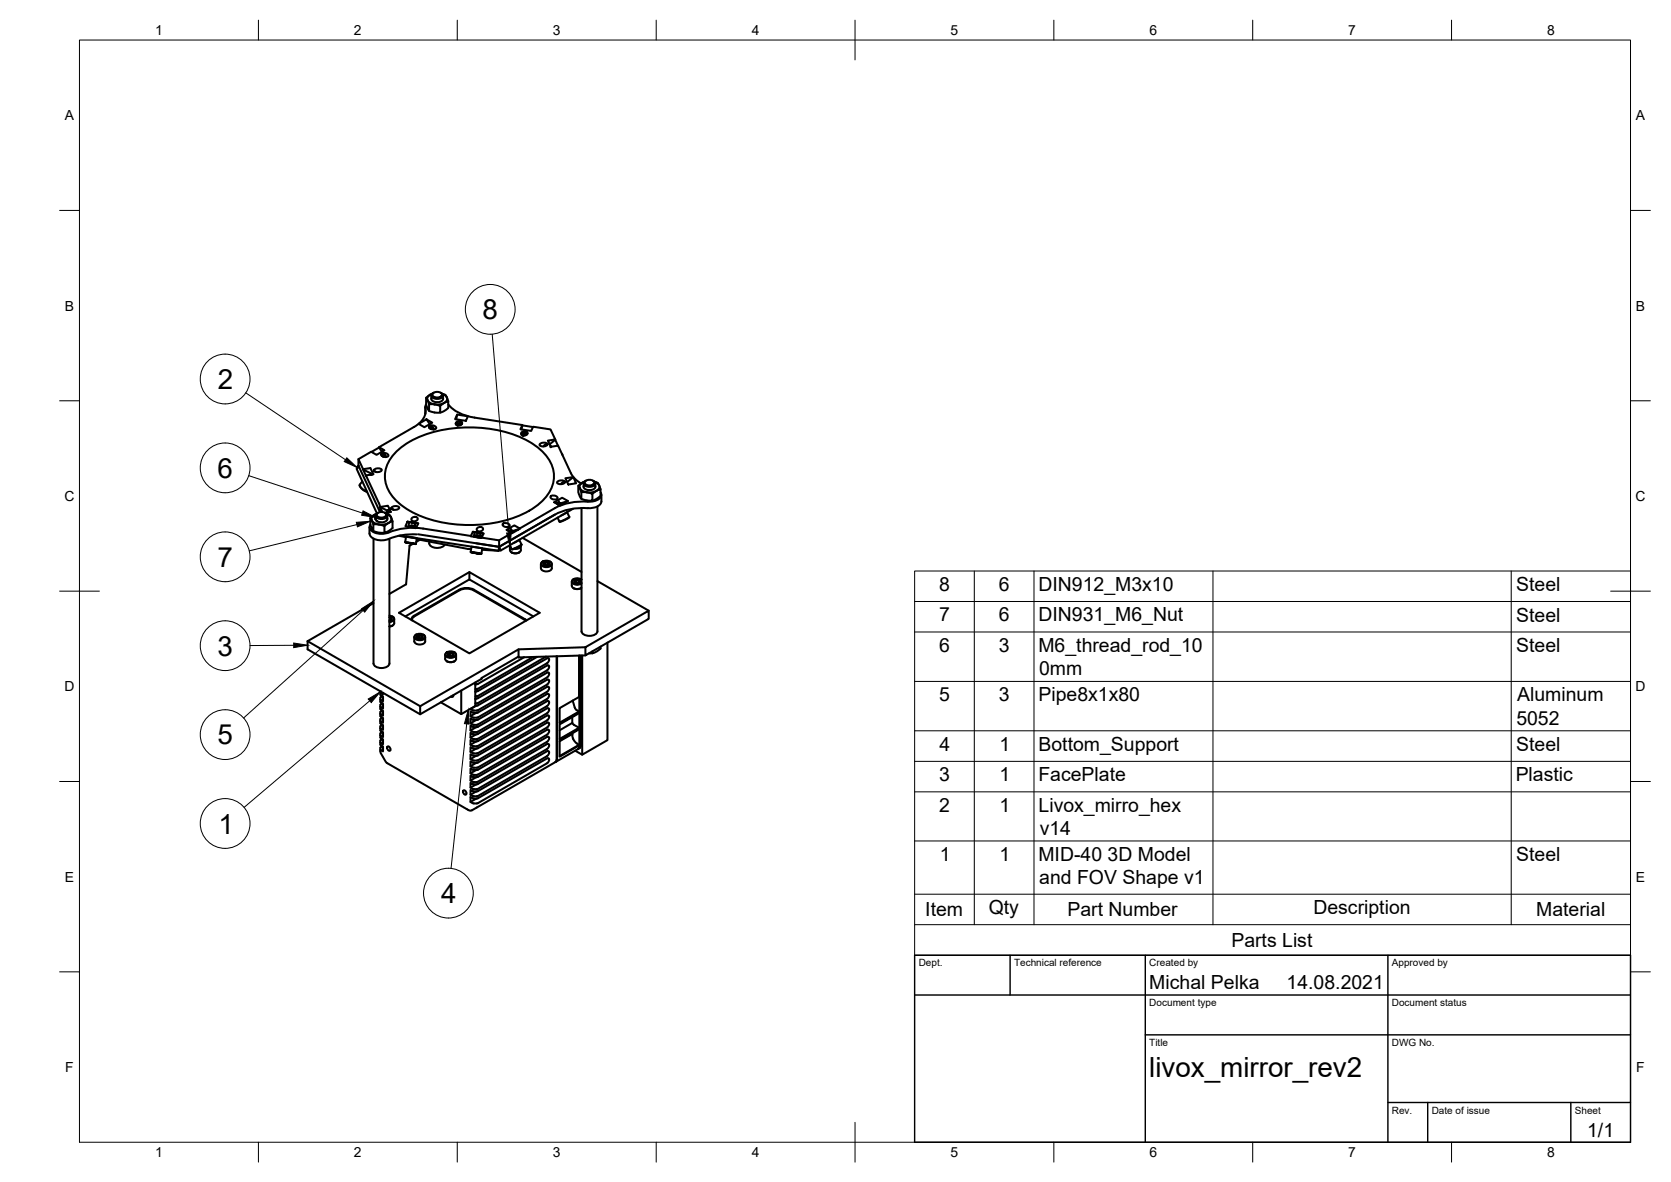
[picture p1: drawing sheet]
<svg xmlns="http://www.w3.org/2000/svg" width="420mm" height="297mm" viewBox="0 0 420 297" stroke-linecap="round" stroke-linejoin="round" font-family="sans-serif">
<!-- layer: Visible -->
<g fill="none" stroke="#000" stroke-width=".51">
<path d="M107.1 100l.4 .6M108.5 99.4v.9M108.7 99a1.39 1.39 0 0 0-1.2 1.6M108.7 98.9l-1.6 1.1v1.6l.4 1 .4 .7 .5 .2 2.3 .2v-1.7l-2-.4a.66 .66 0 0 1-1-.6l-.2-.4M108.8 98.9a1.49 1.49 0 0 1 2.3 .3 1.4 1.4 0 0 1-2.4 0zM109.1 98.7l-.2 .1a.64 .64 0 0 0-.4 .6 .64 .64 0 0 0 .4 .6l1.3 .2a.89 .89 0 0 0 .9-.2 .89 .89 0 0 0 .1-1l-.4-.3M111.2 99l.8 .3 .7 1.5M111.2 99a1.23 1.23 0 0 1 1.2 1.2 1.23 1.23 0 0 1-1.1 1.2 3.4 3.4 0 0 1-3.8-.8M111.4 99.4v.9M90.1 117l-.4 .4 .2 .1M90.1 117l5.2 11.1M90.1 115.4v1.6"/>
<path d="M90.2 117.1l-.5 .7 5.1 11.2M91.3 117.9l2.2 1.1M91.3 117.9l1.8-.3 .8 1.6-1.9 .4-.7-1.6M92 119.5l3.3 7M93.4 119.1l.2 .1M93.4 119.1v.2M93.4 119.1v.1M93.4 119.2l-.3 .1M93.4 119.1h.1M93.6 119.1v.1M93.6 119.1h-.2M93.6 119.1h.1"/>
<path d="M93.8 119.1h-.2M93.8 119.1v.1M94 118.3l.6 .3M94 118.1l1-.4a.91 .91 0 0 1 1 .4 1.3 1.3 0 0 1-2 .1zM94.5 118.6h.1M95.3 112.4v.1M95.9 114.4l.5 .4M95.9 114.1a.85 .85 0 0 1 1.2 .8M96 114l.9-.1a.65 .65 0 0 1 .7 .8l-.9 .1a.65 .65 0 0 1-.7-.8zM96 114.5l.4 .3M96 114.5h.1M96 113.5l-.7-1-1.9 1.1"/>
<path d="M96.1 114.6l.2 .1M96.4 114l.6 .9M99.2 114a24.3 24.3 0 0 1 15.2-6.4 31 31 0 0 1 20.1 4.3 9.2 9.2 0 0 1 4.7 8.9 12.2 12.2 0 0 1-7.6 8.3 33.6 33.6 0 0 1-28.6-.8 11.6 11.6 0 0 1-6.1-7.5 8.1 8.1 0 0 1 2.3-6.8zM105.3 106.5l1.9-1.1 1.5 .8-2 1.2zM106.9 102.3v1.7M107.1 101.6l-.1 .3a4.8 4.8 0 0 1-2.9 5.4l-8.8 5.1 1.4 .8-2 1.1-1.4-.8-3.2 1.9 1.2 2.5M107.2 105.4l.9 1.2M107.9 101.6v1.7M107.9 107.5l.6 .4M107.9 107.1a.85 .85 0 0 1 1.2 .8M108 107l.9-.1a.65 .65 0 0 1 .7 .8l-.9 .2a.65 .65 0 0 1-.7-.9zM108 107.6l.4 .2"/>
<path d="M108.1 107.7l.2 .1M108.4 107.1l.6 .8M108.5 100.1a1.51 1.51 0 0 0 2.3 .8 .76 .76 0 0 0 .6-.8M110.7 102l.9-.7 1.1-.5v1.7l-1 .8-1 .4M112.7 101.6a9.9 9.9 0 0 0 6.6 3.3M114.8 106.1l.5-.3a.64 .64 0 0 1 .9 .7 .81 .81 0 0 1-.9 .5 .81 .81 0 0 1-.7-.7zM115 104.2l2.7 .4-.6 1.2-2.7-.5zM115 104.2l-.3 1.2M115 106.7v.2M115 106.7l-.1 .2M115.3 106.6l.3-.2 .5 .2M115.3 106.6l-.2 .3"/>
<path d="M116 106.7l-.5-.1-.3 .3M116.2 106.5l-.6-.2-.6 .4M116.2 106.2a.8 .8 0 0 0-.9-.2 .8 .8 0 0 0-.5 .8M116.2 106.4l-.4-.1-.5 .2M119.3 105l12 1.8-.4 1.1 2.7 .4 .4-1.1 4.4 .7 1.2 2.5-1.8 .3 .7 1.6 1.8-.3 3.5 7.4 1.2 1.3 1.1 .8M131.2 108.6l.6-.2a.62 .62 0 0 1 .8 .6 .8 .8 0 0 1-.9 .5 .8 .8 0 0 1-.7-.7zM131.3 106.8v.1M131.5 109.1l-.1 .3M131.5 109.1v.4M131.7 109.1l.5-.2 .4 .2M131.7 109.1l-.2 .3M132.5 109.2l-.5-.2-.4 .5"/>
<path d="M132.5 108.9l.1 .1M132.6 109l-.5-.2-.6 .3M132.6 108.7a.8 .8 0 0 0-.9-.2 .8 .8 0 0 0-.5 .8M134 107.3l-2.7-.4-.2 1M135.7 111.6l.9-.4a.91 .91 0 0 1 1.1 .4 1.3 1.3 0 0 1-2 .2zM137.6 111.6l-.5 .1-.4 .5M139.6 110.4l-1.4 1.3M139.6 110.5l.7 1.5M141.3 114.1l.1 .3M144.1 119.9l-1.5 1.2M90.4 122a2.62 2.62 0 0 0 1.9 1.6M90.5 121.8a2.45 2.45 0 0 0 1.8 1.7"/>
<path d="M91.1 121l-.7 .8M92.9 132.4v1.7a2.85 2.85 0 0 0 3.3 1.7l1.1-.2a16.5 16.5 0 0 1 7.5-1.3M93.1 130.2l.8 1.6v1.6l-.8-1.6zM93.1 131.8a1.36 1.36 0 0 0 1 2l1.2 .3h1.3a19.1 19.1 0 0 1 9.8-1.3M93.9 131.8l1.7 .1 1.1 .3M93.9 133.4l1.2 .4 1.6 .1M93.9 135.4v31.3a2.21 2.21 0 0 0 3.2 1l.7-.6 .1-.4v-31.3M94.4 130.4l.5 .6M94.4 130.3v.1M94.4 129.6v.9M94.5 130.2l-.1 .2M94.6 129.2a1.21 1.21 0 0 0-1.1 1 1.21 1.21 0 0 0 .8 1.3 3.2 3.2 0 0 0 4.1-.9l-.1-.6"/>
<path d="M94.7 129.1l-1.6 1.1M94.7 130.9l.1 .1M94.8 129.1a1.49 1.49 0 0 1 2.3 .3 1.4 1.4 0 0 1-2.4 0zM95.3 126.4l.3 1.4-.1 .9M95.3 128.1l.2 .6M95.6 127.4l2 1M96.2 128.7l-.6-1.3 1.9-.3 .8 1.6-1.5 .2a.73 .73 0 0 1 .6 .8 .73 .73 0 0 1-.8 .6l-.9 .1a.89 .89 0 0 1-1-.2 .89 .89 0 0 1-.1-1l.4-.3M97.2 129.1l.8 .3 .3 .6M97.2 129.2l.7 .3 .4 .5M97.3 128.6v.2v-.2l.2 .1M97.4 130.2a1.3 1.3 0 0 1-1.9 1l-.6-.2M97.4 129.6v.8"/>
<path d="M97.4 128.4l.1 .4M97.6 128.3l.2 .4M97.6 128.4l.2 .3-.2-.2M97.6 128.4l-.2 .1 .2 .3M97.6 128.3h.1M97.7 128.1l.3 .2M97.7 128.1l.2 .3M97.7 128.3l.4 .4-.5-.4 .3 .4M97.9 128.4l.2 .3M97.9 128.1l.1 .2M97.9 128.1h.1M97.9 128.1h-.2"/>
<path d="M98 128.1v.2M98 128.1h-.1M98.3 130l.4 1v1.7l-1 .8-1 .4v-1.7l.9-.7 1.1-.5M98.4 127.8l.6 .3M98.5 127.5l.9-.3a.91 .91 0 0 1 1 .4 1.3 1.3 0 0 1-2 .1zM98.9 128.1h.1M100.3 134.6l1.8 .4M100.6 134.6l24.7 3.8M101.9 136.2v.1M101.9 136.2l2.7 .5M102 136.3l2.5 .4zM102.1 134.9l-.2 1.3"/>
<path d="M102.1 134.9l2.7 .4M102.2 134.9h-.1M102.2 134.8l2.6 .4M102.5 131.1l2.7 .4-.6 1.2-2.7-.5zM102.5 131.1l.4 .1M102.7 136.4v.1M102.7 136.4h-.2l1.4 .2M102.7 136.4l.7 .2M103.1 132.4h1.4M103.1 132.4l1.5 .2M103.1 132.4l1.5 .1M103.2 132.2l.4-.2 1 .3"/>
<path d="M103.2 132.2l1.4 .1M103.2 132.2h.1M103.2 132.2l.1 .1M103.3 132.3l1.2 .1M103.3 132.3h.1M103.3 136.5l.1 .1M103.3 131.2l1.6 .3zM103.4 136.6h.5M103.4 136.6h.1M103.6 130.1l.6-.2a.62 .62 0 0 1 .8 .7 .8 .8 0 0 1-.9 .4 .8 .8 0 0 1-.6-.7zM103.8 136.7l-.8 .4-.9 9.7-4.2 2.5M103.9 136.6h.1"/>
<path d="M104.3 132.2l.1-.7-1.5-.3-.2 1.2M104.4 131.5l.8 .1M104.4 132.6h.1M104.5 132.4h.1M104.5 132.4l.1 .1M104.6 132.3l-.1 .1M104.6 136.7h-.1M104.6 132.5l-.2 .1M104.7 135.3l.1 .1M104.8 135.5l13.6 2.5M104.8 135.4l-.2 1.3M105.1 134.3l20.4 3.1"/>
<path d="M105.6 135.6l-.9 .6M107.9 136.1a1.48 1.48 0 0 0 1.8 1.6 2.36 2.36 0 0 0 2.2-.9M118.4 138.7l2.7 .4M118.4 138.8l2.6 .4zM118.4 134.7l2.7 .4M118.9 133.6l.4 .1M119.1 138.9h.1M119.1 138.9h-.1l1.4 .2-.6-.1M119.1 138.9l.7 .1M119.6 134.9l1.5 .1M119.6 134.9h.1M119.6 134.9l.1 .1"/>
<path d="M119.6 134.6h.1M119.6 134.6l1.4 .2M119.6 134.7l.2 .1M119.7 133.8l1.6 .2zM119.8 136.5l5.7 .9M119.8 134.8h1.1M119.8 134.8l1.1 .1M119.8 139h.1M119.8 134.8h.1M119.8 134.8l-.2 .1M119.8 135l1.1 .1M119.9 139l-.1 .1"/>
<path d="M119.9 134.5l-.3 .1M120 134.5l.9 .1M120.1 132.7l.5-.3a.62 .62 0 0 1 .8 .7 .8 .8 0 0 1-.8 .5 .8 .8 0 0 1-.7-.7zM120.1 135.1h.8M120.7 134.6l.1-.6-1.5-.3-.2 1.2M120.8 134l.8 .1M120.8 134.6l.2 .2M120.9 135.1h.1M120.9 135.1l.1 .1M120.9 134.8v.1M120.9 134.9l.2 .1M121 134.8h-.1"/>
<path d="M121.1 139.1l-.1 .1M121.1 135l-.2 .1M121.2 138.2l4.1 .2M121.3 137.8l-.2 1.3M121.3 137.8l-2.7-.4-.2 1.4M125.5 137.4h.1M125.5 137.5l-.2 .9M125.5 135.8v1.6M126.4 131.7a1.07 1.07 0 0 1 1.7 .5 1.07 1.07 0 0 1-1.7-.5zM127.9 133.4l.5-.1-.4 .2M128.2 137l.6 1.1M128.2 137.2v1.1"/>
<path d="M128.2 138.3a1.57 1.57 0 0 0 2.8 0M128.2 137.1l.3 .5M128.3 132.6l.4 .8M128.4 133.3h.2l-.4 .3M128.6 133.4l-.4 .3M128.6 133.4h.2l-.4 .4 .4-.4M128.6 138.8l1.2 .3 .8-.3M128.6 133.3l-.4 .4M128.7 133.6l-.3 .2M128.7 133.6l-.2 .2M128.7 133.6h.2M128.8 133.6h.1l-.4 .2"/>
<path d="M128.8 133.5l1.9-.6-2 1M128.8 133.4h.1M128.8 133.5l-.1 .1M129.1 136.5l1.4-.9 .6 1.2M130.7 132.8v.1M130.9 137.1l-.4 .6-1 .1M131 137.1a1.27 1.27 0 0 1-1.7 .8M131 137.2v1.1M131.1 136.9l-2.3 1.2M131.1 136.8l-1.2 .7-1.2 .5M131.1 136.8v.2M131.4 135.2l14.8 8.5"/>
<path d="M138.4 124.8a1.07 1.07 0 0 1 1.8 .5 1.07 1.07 0 0 1-1.8-.5zM139.4 126.2l2-1.1 1.4 .8-2 1.1zM139.5 129.4l-14 8 .4 .9h-.5M139.5 129.4l-14 8M139.9 126.5l.5-.2-.4 .3M140.1 121.1l.9-.4a.91 .91 0 0 1 1.1 .4 1.3 1.3 0 0 1-2 .2zM140.2 130.1l.5 1M140.2 126.7l.4-.3zM140.3 125.7l.4 .7M140.4 126.3l.2 .1-.4 .3M140.6 126.4l.2 .1-.4 .3 .4-.3M140.6 126.4h.1"/>
<path d="M140.7 126.6l.2 .1M140.7 126.6v.1M140.8 126.6l.1 .1-.3 .2M140.8 126.5h.1M141.1 129.6l1.5-.9 .6 1.2-1.2 .7-1.3 .5M142 121.1l-.5 .1-.4 .5M142.2 120.2l1.9-.3 .8 1.6-2 .3zM142.8 125.9l-2 .6-.3 .4 .2-.2M143.2 129.9l-1.2 .8-1.3 .4M144.1 127.9l-18.2 10.4M145.4 122.1l1.6-1.1a1.5 1.5 0 0 0-.9 2.4 .33 .33 0 0 0 .2 .3 .33 .33 0 0 0 .3 0l1.3 .1 1 .3v1.7l-1.5-.1-1.3-.4-.7-1.6zM145.4 122.1l.4 .6"/>
<path d="M145.8 122.7a3.2 3.2 0 0 0 4.9-.2 1.38 1.38 0 0 0-1.2-1.4l.8 .3 .7 1.5M146.2 123.7v1.7M146.7 121.5v.9M146.8 122.2a1.51 1.51 0 0 0 2.2 .8 .76 .76 0 0 0 .7-.8M147.1 121a1.49 1.49 0 0 1 2.3 .3 1.4 1.4 0 0 1-2.4 0zM147.3 120.8l-.1 .1a.64 .64 0 0 0-.4 .6 .64 .64 0 0 0 .4 .6l1.2 .2a.89 .89 0 0 0 1-.2 .89 .89 0 0 0 .1-1l-.4-.3M147.8 126.1a15.2 15.2 0 0 0-8.3 1.6l-8.8 5.1-1.4-.8-2 1.2 1.4 .7-3.2 1.9-4.4-.7 .5-1-2.7-.5-.5 1.1-12-1.9M147.8 127.7a15.2 15.2 0 0 0-8.3 1.7M148.9 124.1l1-.7 1.1-.5v1.7l-1 .8-1.1 .4M149.7 121.5v.9M150.2 127.3v31.3a2.21 2.21 0 0 1-3.2 1l-.7-.6-.1-.4v-30.9M151 123.7a1.64 1.64 0 0 1-1.6 2.2l-1.6 .2"/>
<path d="M151.2 124.4v1.6a2.84 2.84 0 0 1-3.4 1.7M93.9 151.6l-16.6 9.5M97.9 154.7a.89 .89 0 0 1 1.1 1l-1.1 .5M97.9 155.1l.4 .1M97.9 155.9h.1M98.3 155.2l-.1 .6 .2-.2-.1-.4h-.4M98.3 155.2l.2 .4-.6 .3M98.7 157.2l-.8 .2M98.7 154.9v.1M98.7 155a.69 .69 0 0 1 .4 .8 .69 .69 0 0 1-.8 .5h-.4M99.1 155.5v1.1a1.12 1.12 0 0 1-1.2 .8M101.9 154.9l16.1-9.3 16.1 9.3"/>
<path d="M103.6 155.7v.2a.91 .91 0 0 1 .6-1l11.4-6.6 1.1-.3a3.8 3.8 0 0 1 2.3 .3l12.8 7.4M104.3 159.7a1.6 1.6 0 0 1 2.5 .3 1.5 1.5 0 0 1-2.6 0zM104.6 159.5h.1M104.8 159.9l.2 .4M105.3 159.6l-.5 .3M105.3 159.6l.4 .2a.28 .28 0 0 1 .3-.1 .28 .28 0 0 1 .2 .3l-.2 .3M105.3 159.6v.8M105.4 159.6l-.6 .3M105.4 159.6l.7 .1M106 159.7v.6M106.1 159.7l.1 .1a.69 .69 0 0 1-.4 .7 .69 .69 0 0 1-.8-.2M106.4 159.5l.4 .3a1.06 1.06 0 0 1-1.5 1.1 .93 .93 0 0 1-1-1.1l.3-.3"/>
<path d="M115.5 148.2l-11.4 6.6a.96 .96 0 0 0-.6 1M115.5 148.2a4.1 4.1 0 0 1 3.6 0M118 143.8l-17.7 10.2 17.7 10.2 17.7-10.2-17.7-10.2v1.8M119.1 148.2l13.3 7.7M131.9 155.7l.3 .3M136 141.7v1.1M136.2 141.4a1.6 1.6 0 0 1 2.5 .2 1.5 1.5 0 0 1-2.6 0zM136.4 141.1l-.3 .3a1.06 1.06 0 0 0 1.5 1.1 .93 .93 0 0 0 1-1.1l-.3-.3M136.7 141.5l.1 .5M136.7 141.5a.82 .82 0 0 1 1.4 .3l-.5 .2-.7-.1M136.7 141.5l.2 .4M137.1 142.1h.4"/>
<path d="M137.2 141.3l-.5 .2M137.2 141.3l.3 .1a.28 .28 0 0 1 .4-.1 .28 .28 0 0 1 .1 .4l-.2 .3M137.2 141.3v.7M137.9 141.4v.6M138.7 141.7v1.1a1.57 1.57 0 0 1-2.7 0M143.8 146.2v1a1.65 1.65 0 0 0 2.4 .5M144.2 147.8l.8 .2 1.1-.2M144.2 145.6l-.2 .2a.68 .68 0 0 0-.1 .7 .68 .68 0 0 0 .6 .4h.8l.9-.2M144.2 145.5v.1M144.4 146l.2 .4M144.9 146.5h.4M144.9 145.7l-.5 .3"/>
<path d="M144.9 145.7l.4 .1a.27 .27 0 0 1 .3 0 .27 .27 0 0 1 .2 .3l-.2 .3v-.6M144.9 145.7v.8M145 145.7l-.6 .3M145 145.7l.7 .1M145.7 145.8l.1 .1a.72 .72 0 0 1-.5 .7 .72 .72 0 0 1-.8-.4l-.1-.2M146 145.5l.2 .1a1.59 1.59 0 0 0-2.4 .5 1.59 1.59 0 0 0 2.4 .4M146.1 147.8h-.1M150.2 146l12.9 7.5M77.3 161.1v2.1l28.3 16.3 24.8-14.5M77.3 161.1l28.3 16.4M95.6 173.7v.8M95.6 175.4v.9"/>
<path d="M95.6 177.2v.9M95.6 179v.9M95.7 174l.6 .5v-.4M95.7 177.6l.1 .1M95.7 174.5l.6 .5v1.3l-.6-.5M95.7 176.3l.6 .5v1.3l-.6-.4M95.7 178.1l.1 .2M95.7 179.9l.6 .5v1.3l-.6-.4M95.7 178.3l.6 .3v1.3l-.6-.5M96.2 174.9l-.5 .4M96.2 176.7l-.5 .4M96.2 178.5l-.5 .4"/>
<path d="M104.2 160.1v1.1a1.57 1.57 0 0 0 2.7 0v-1.1M105.3 160.4l.4 .1M111.9 164.5v1.1M112 165.6a1.57 1.57 0 0 0 2.7 0M112.1 164.2a1.6 1.6 0 0 1 2.5 .2 1.5 1.5 0 0 1-2.6 0zM112.3 166.2l1.2 .2 .8-.2M112.4 163.9l-.3 .3a1.06 1.06 0 0 0 1.4 1.1 .93 .93 0 0 0 1.1-1.1l-.4-.3M112.6 164.3l.2 .4M113.1 164.9h.3M113.1 164l-.5 .3M113.1 164l.7 .1M113.1 164l.4 .2a.27 .27 0 0 1 .3 0 .27 .27 0 0 1 .1 .3l-.1 .3"/>
<path d="M113.1 164v.8M113.8 164.2v.5M113.8 164.1l.2 .2a.69 .69 0 0 1-.5 .6 .69 .69 0 0 1-.7-.2M114 174.7l-.2 .4h-.5M114.7 164.5v1.1M116 173.5v6M118.3 178.1l.6 .4M118.9 179.1l-.6-.3v1.2l.9 .3M118.9 178.5h.3M118.9 179.1h.3M119.1 178.6h.8M119.1 179.1h.8"/>
<path d="M119.5 171.5v5.9l-3.5 2.1-5.2-3M119.5 175.5h.4M119.7 179.1l-1.4 .9M119.7 177.3l-1.4 .9M119.7 175.5l-.2 .2M119.7 173.7l-.2 .2M119.7 171.9l-.2 .2M120.1 175.5l17.7-10.1a.8 .8 0 0 1-.2 1.3l-17.5 10-.6 .1M120.1 179.1l17.7-10.2a.8 .8 0 0 1-.2 1.3l-17.5 10.1-1 .1M120.2 179.1h-.3M120.2 178.5h-.3M120.2 175.5h-.3"/>
<path d="M120.2 173.1l-.7 .1M130.4 165v-1.8l-24.8 14.3v2M131.8 165.2l-11.6 6.7h-.7M134 165.1l-13.9 8M135.1 165.1l-14.9 8.6h-.7M137.3 165l-17.1 9.9-.7 .1M137.5 179.8l-17.3 10-1.1 .1M137.5 179.2l-17.3 10.1h-1.1M137.5 173.8l-17.6 10.1M137.5 167.2l-17.3 10.1h-.7M137.6 167.2h.2a.8 .8 0 0 1-.2 1.3l-17.5 10M137.6 179.8l.2-.1a.8 .8 0 0 1-.2 1.3l-17.5 10.1"/>
<path d="M137.6 173.8l.3-.4a.58 .58 0 0 0-.1-.9l-17.7 10.2h-1M137.6 179.2l.3-.4a.58 .58 0 0 0-.1-.9l-17.7 10.2M140 164.9l-.1 25.9-.1 .6-21.1 12.2h-.9l-20.6-11.9-1.5-2.5-.1-1.3M140.1 164.9v25.9M144 176.1l.6 2 1 .7M145.6 164.7v10.4l-4.9 2.9v3.8l4.9-2.8v.2l-4.9 2.8v3.9l4.9-2.8v.2l-4.9 2.8v4.1l4.9-2.9v.5l-.3 .4M145.6 179v-.2l-4.9 2.8M145.7 164.7v22.8l-.3 .7M146.1 164.7v22.6a.98 .98 0 0 1-.8 1l-5.5 3.1M147.2 162.7l15.9-9.2v2l-15.9 9.2zM147.2 164.7l-16.8 .5v-.2M147.2 162.7l-16.8 .5"/>
<path d="M148.9 164.2h-.8M151 162.5v.5l-1 .8-1.1 .4v-.5M152.7 161.5v24.5l-6.3 3.7v-25M95.6 180.7v1M95.6 182.5v1M95.6 184.3v1M95.6 186.1v1M95.7 181.2l.1 .1M95.7 184.7l.1 .2M95.7 181.7l.6 .5v1.2l-.6-.4M95.7 183.5l.6 .5v1.2l-.6-.3M95.7 185.3l.1 .2"/>
<path d="M95.7 187.1l.6 .5v1.2l-.6-.5M95.7 185.5l.6 .3v1.2l-.6-.5M95.8 186l-.1 .1M96.2 180.3l-.5 .4M96.2 182.1l-.5 .4M96.2 183.9l-.5 .4M96.2 187.5l-.5 .4M96.2 185.7l-.5 .3M97.4 187.6h.1a.68 .68 0 0 1 .6 .4 .68 .68 0 0 1-.1 .7 .79 .79 0 0 1-.6-1.1zM116.5 198.7l.1-.1a.68 .68 0 0 1 .6 .4 .68 .68 0 0 1-.1 .7 .79 .79 0 0 1-.6-1zM118.9 191.7l-.6-.4v1.3l.9 .3M118.9 188.1l-.6-.4v1.3l.9 .3"/>
<path d="M118.9 191.1h.3M118.9 191.6l.3 .1M118.9 188l.3 .1M119.1 180.9h1l17.7-10.2a.8 .8 0 0 1-.2 1.3l-17.5 10.1-1 .1M119.1 186.3h1l17.7-10.2a.8 .8 0 0 1-.2 1.3l-17.5 10.1h-1M119.1 198.9l1-.1 17.7-10.1a.8 .8 0 0 1-.2 1.3l-17.5 10.1M119.1 196.5h.8M119.1 197.1h.8M119.1 191.1h.8M119.1 191.7h.8M119.1 188.1h.8M119.1 184h.8"/>
<path d="M119.1 184.5h.8M119.2 197.1l-.9-.4v1.2l.9 .4M119.2 198.9l-.9-.4v1.2l.6 .4M119.2 195.3l-.9-.4v1.2l.9 .4M119.2 193.5l-.9-.4v1.2l.9 .4M119.2 189.9l-.9-.4v1.3l.6 .3M119.2 186.3l-.9-.4v1.3l.9 .3M119.2 184.5l-.9-.4v1.3l.9 .3M119.2 182.7l-.9-.4v1.3l.9 .3M119.2 180.9l-.9-.4v1.3l.9 .3M119.7 198.9l-1.4 .8M119.7 197.1l-1.4 .8"/>
<path d="M119.7 195.3l-1.4 .8M119.7 193.5l-1.4 .8M119.7 191.7l-1.4 .9M119.7 189.9l-1.4 .9M119.7 188.1l-1.4 .9M119.7 186.3l-1.4 .9M119.7 184.5l-1.4 .9M119.7 182.7l-1.4 .9M119.7 180.9l-1.4 .9M119.9 184.5l17.9-10.2a.8 .8 0 0 1-.2 1.3l-17.5 10.1h-1M119.9 197.1l17.9-10.2a.8 .8 0 0 1-.2 1.3l-17.5 10.1h-1M120.2 191.6l-.3 .1"/>
<path d="M120.2 191.1h-.3M120.2 188l-.3 .1M137.5 191.8l-17.3 10-1.1 .1M137.5 186.4l-17.6 10.1M137.5 183.4l-17.3 10-1.1 .1M137.5 182.8l-17.3 10.1h-1.1M137.6 183.4l.2-.1a.8 .8 0 0 1-.2 1.3l-17.5 10.1h-1M137.6 182.8l.3-.4a.58 .58 0 0 0-.1-.9l-17.7 10.2M137.6 186.4l.3-.4a.58 .58 0 0 0-.1-.9l-17.7 10.1-1 .1M137.6 191.8l.3-.4a.58 .58 0 0 0-.1-.9l-17.7 10.1M139.8 191.4l-.1 .1M140.1 190.7l-.3 .7"/>
<path d="M143.9 180.2v1.5M143.9 184.3v.2l-3.2 1.8M143.9 181.7l-3.2 1.8M143.9 181.7l.4 .4M143.9 184.7l.2 .8M143.9 184.4v.3M144 185.5l.1 .2M144.1 185.7l.7 .9 .8 .6M144.3 182.1l1.3 .8M144.6 188.6l1.8 1.1M145.6 187.3v-.1l-4.9 2.8M145.6 183.1v-.2l-4.9 2.8"/>
<path d="M118.9 200.6l-.6-.3v1.2l.9 .4M118.9 200.6l.3 .1M118.9 200l.3 .1M119.1 200.7h.8M119.1 200.1h.8M119.7 200.7l-1.4 .8M120.2 200.6l-.3 .1M120.2 200l-.3 .1"/>
</g>
<g fill="#000" stroke="#000" stroke-width=".25">
<circle cx="138.5" cy="112.3" r=".24"/>
<circle cx="97.3" cy="128.8" r=".24"/>
<circle cx="104.4" cy="132.6" r=".24"/>
<circle cx="119.6" cy="134.6" r=".24"/>
<circle cx="120.3" cy="139.1" r=".24"/>
<circle cx="128.9" cy="133.6" r=".24"/>
<circle cx="140.9" cy="126.7" r=".24"/>
</g>
<!-- layer: Border -->
<g fill="none" stroke="#000" stroke-width=".25">
<path d="M20 10.1h390v276.9h-390zM65 5.1v5M115 5.1v5M165 5.1v5M215 5.1v10M265 5.1v5M315 5.1v5M365 5.1v5M15 52.9h5M410 52.9h5M15 100.7h5M410 100.7h5"/>
<path d="M15 148.6h10M405 148.6h10M15 196.4h5M410 196.4h5M15 244.2h5M410 244.2h5M65 287v5M115 287v5M165 287v5M215 282.1v9.9M265 287v5M315 287v5"/>
<path d="M365 287v5"/>
</g>
<!-- layer: TitleBlock -->
<path d="M230 240.1h180v46.9h-180zM230 250h180M254 240.1v9.9M288 240.1v46.9M349 240.1v46.9M288 260.1h122M349 277.1h61M359 277.1v9.9M395 277.1v9.9" fill="none" stroke="#000" stroke-width=".36"/>
<!-- layer: BOM -->
<g fill="none" stroke="#000" stroke-width=".25">
<path d="M61.8 98.7l25.1 16.8M123.8 84l4.2 49.9M62.5 119.5l28.6 9.4M89.7 131.8l-27 6.6M91.3 153.4l-30 27M230 143.5h180v96.6h-180zM230 158.8h180M230 151.2h180M245 143.5v88.9M260 143.5v88.9M305 143.5v88.9M380 143.5v88.9"/>
<path d="M73.9 162.2h-11M93 176.1l-31.6 26.8M230 171.2h180M117.3 181.9l-3.9 36.3M230 199h180M230 191.3h180M230 183.6h180M230 211.3h180M230 232.4h180M230 224.7h180"/>
<circle cx="123.3" cy="77.7" r="6.3"/>
<circle cx="56.6" cy="95.2" r="6.3"/>
<circle cx="56.6" cy="117.6" r="6.3"/>
<circle cx="56.6" cy="139.9" r="6.3"/>
<circle cx="56.6" cy="162.3" r="6.3"/>
<circle cx="56.6" cy="184.6" r="6.3"/>
<circle cx="56.6" cy="206.9" r="6.3"/>
<circle cx="112.7" cy="224.4" r="6.3"/>
</g>
<path d="M87.2 115l2.6 2.5-3.2-1.5zM89.6 131.3l3.5-.3-3.2 1.4zM91.3 128.4l3.1 1.6-3.5-.5zM127.4 133.9l1.1-.1-.3 3.6zM90.9 153l3-1.9-2.2 2.7zM73.9 161.6l3.5 .5-3.5 .7zM92.6 175.7l3-1.9-2.3 2.8zM117.7 178.4l.2 3.6-1.1-.2z" fill="#000" stroke="#000" stroke-width=".25"/>
<g font-size="7">
<text x="121.3" y="80.2">8</text>
<text x="54.7" y="97.8">2</text>
<text x="54.7" y="120.1">6</text>
<text x="54.7" y="142.4">7</text>
<text x="54.7" y="164.7">3</text>
<text x="54.7" y="187.1">5</text>
<text x="54.9" y="209.5">1</text>
<text x="110.9" y="227">4</text>
<text x="289" y="270.6">livox_mirror_rev2</text>
</g>
<g font-size="4.9">
<text x="236.1" y="148.5">8</text>
<text x="251.1" y="148.5">6</text>
<text x="261.1" y="148.5">DIN912_M3x10</text>
<text x="381.3" y="148.6">Steel</text>
<text x="236.1" y="156.2">7</text>
<text x="251.1" y="156.2">6</text>
<text x="261.1" y="156.2">DIN931_M6_Nut</text>
<text x="381.3" y="156.2">Steel</text>
<text x="236.1" y="163.8">6</text>
<text x="251.1" y="163.8">3</text>
<text x="261.1" y="163.8">M6_thread_rod_10</text>
<text x="381.3" y="163.9">Steel</text>
<text x="261.3" y="169.7">0mm</text>
<text x="236.1" y="176.2">5</text>
<text x="251.1" y="176.3">3</text>
<text x="261.1" y="176.3">Pipe8x1x80</text>
<text x="381.5" y="176.2">Aluminum</text>
<text x="381.3" y="182.1">5052</text>
<text x="236.2" y="188.7">4</text>
<text x="251.3" y="188.7">1</text>
<text x="261.1" y="188.7">Bottom_Support</text>
<text x="381.3" y="188.7">Steel</text>
<text x="236.1" y="196.3">3</text>
<text x="251.3" y="196.3">1</text>
<text x="261.1" y="196.3">FacePlate</text>
<text x="381.1" y="196.3">Plastic</text>
<text x="261.1" y="204">Livox_mirro_hex</text>
<text x="236.2" y="204">2</text>
<text x="251.3" y="204">1</text>
<text x="261.4" y="209.8">v14</text>
<text x="236.3" y="216.4">1</text>
<text x="251.3" y="216.4">1</text>
<text x="261.1" y="216.4">MID-40 3D Model</text>
<text x="381.3" y="216.4">Steel</text>
<text x="261.3" y="222.3">and FOV Shape v1</text>
<text x="232.7" y="230.3">Item</text>
<text x="248.6" y="229.8">Qty</text>
<text x="268.4" y="230.3">Part Number</text>
<text x="330.2" y="229.8">Description</text>
<text x="386.3" y="230.3">Material</text>
<text x="309.6" y="237.9">Parts List</text>
<text x="289" y="248.5">Michal Pelka</text>
<text x="323.5" y="248.5">14.08.2021</text>
<text x="399.1" y="285.7">1/1</text>
</g>
<g font-size="3.5">
<text x="39" y="8.8">1</text>
<text x="89" y="8.8">2</text>
<text x="139" y="8.8">3</text>
<text x="189" y="8.8">4</text>
<text x="239" y="8.8">5</text>
<text x="289" y="8.8">6</text>
<text x="339" y="8.8">7</text>
<text x="389" y="8.8">8</text>
<text x="16.3" y="30.2">A</text>
<text x="411.3" y="30.2">A</text>
<text x="16.3" y="78">B</text>
<text x="411.3" y="78">B</text>
<text x="16.2" y="125.9">C</text>
<text x="411.2" y="125.9">C</text>
<text x="16.2" y="173.7">D</text>
<text x="411.2" y="173.7">D</text>
<text x="16.3" y="221.6">E</text>
<text x="411.3" y="221.6">E</text>
<text x="16.4" y="269.4">F</text>
<text x="411.4" y="269.4">F</text>
<text x="39" y="290.8">1</text>
<text x="89" y="290.8">2</text>
<text x="139" y="290.8">3</text>
<text x="189" y="290.8">4</text>
<text x="239" y="290.8">5</text>
<text x="289" y="290.8">6</text>
<text x="339" y="290.8">7</text>
<text x="389" y="290.8">8</text>
</g>
<g font-size="2.5">
<text x="231" y="242.9">Dept.</text>
<text x="255" y="242.9">Technical reference</text>
<text x="289" y="242.9">Created by</text>
<text x="350" y="242.9">Approved by</text>
<text x="289" y="252.8">Document type</text>
<text x="350" y="252.8">Document status</text>
<text x="289" y="262.9">Title</text>
<text x="350" y="262.9">DWG No.</text>
<text x="350" y="279.9">Rev.</text>
<text x="360" y="279.9">Date of issue</text>
<text x="396" y="279.9">Sheet</text>
</g>
</svg>
